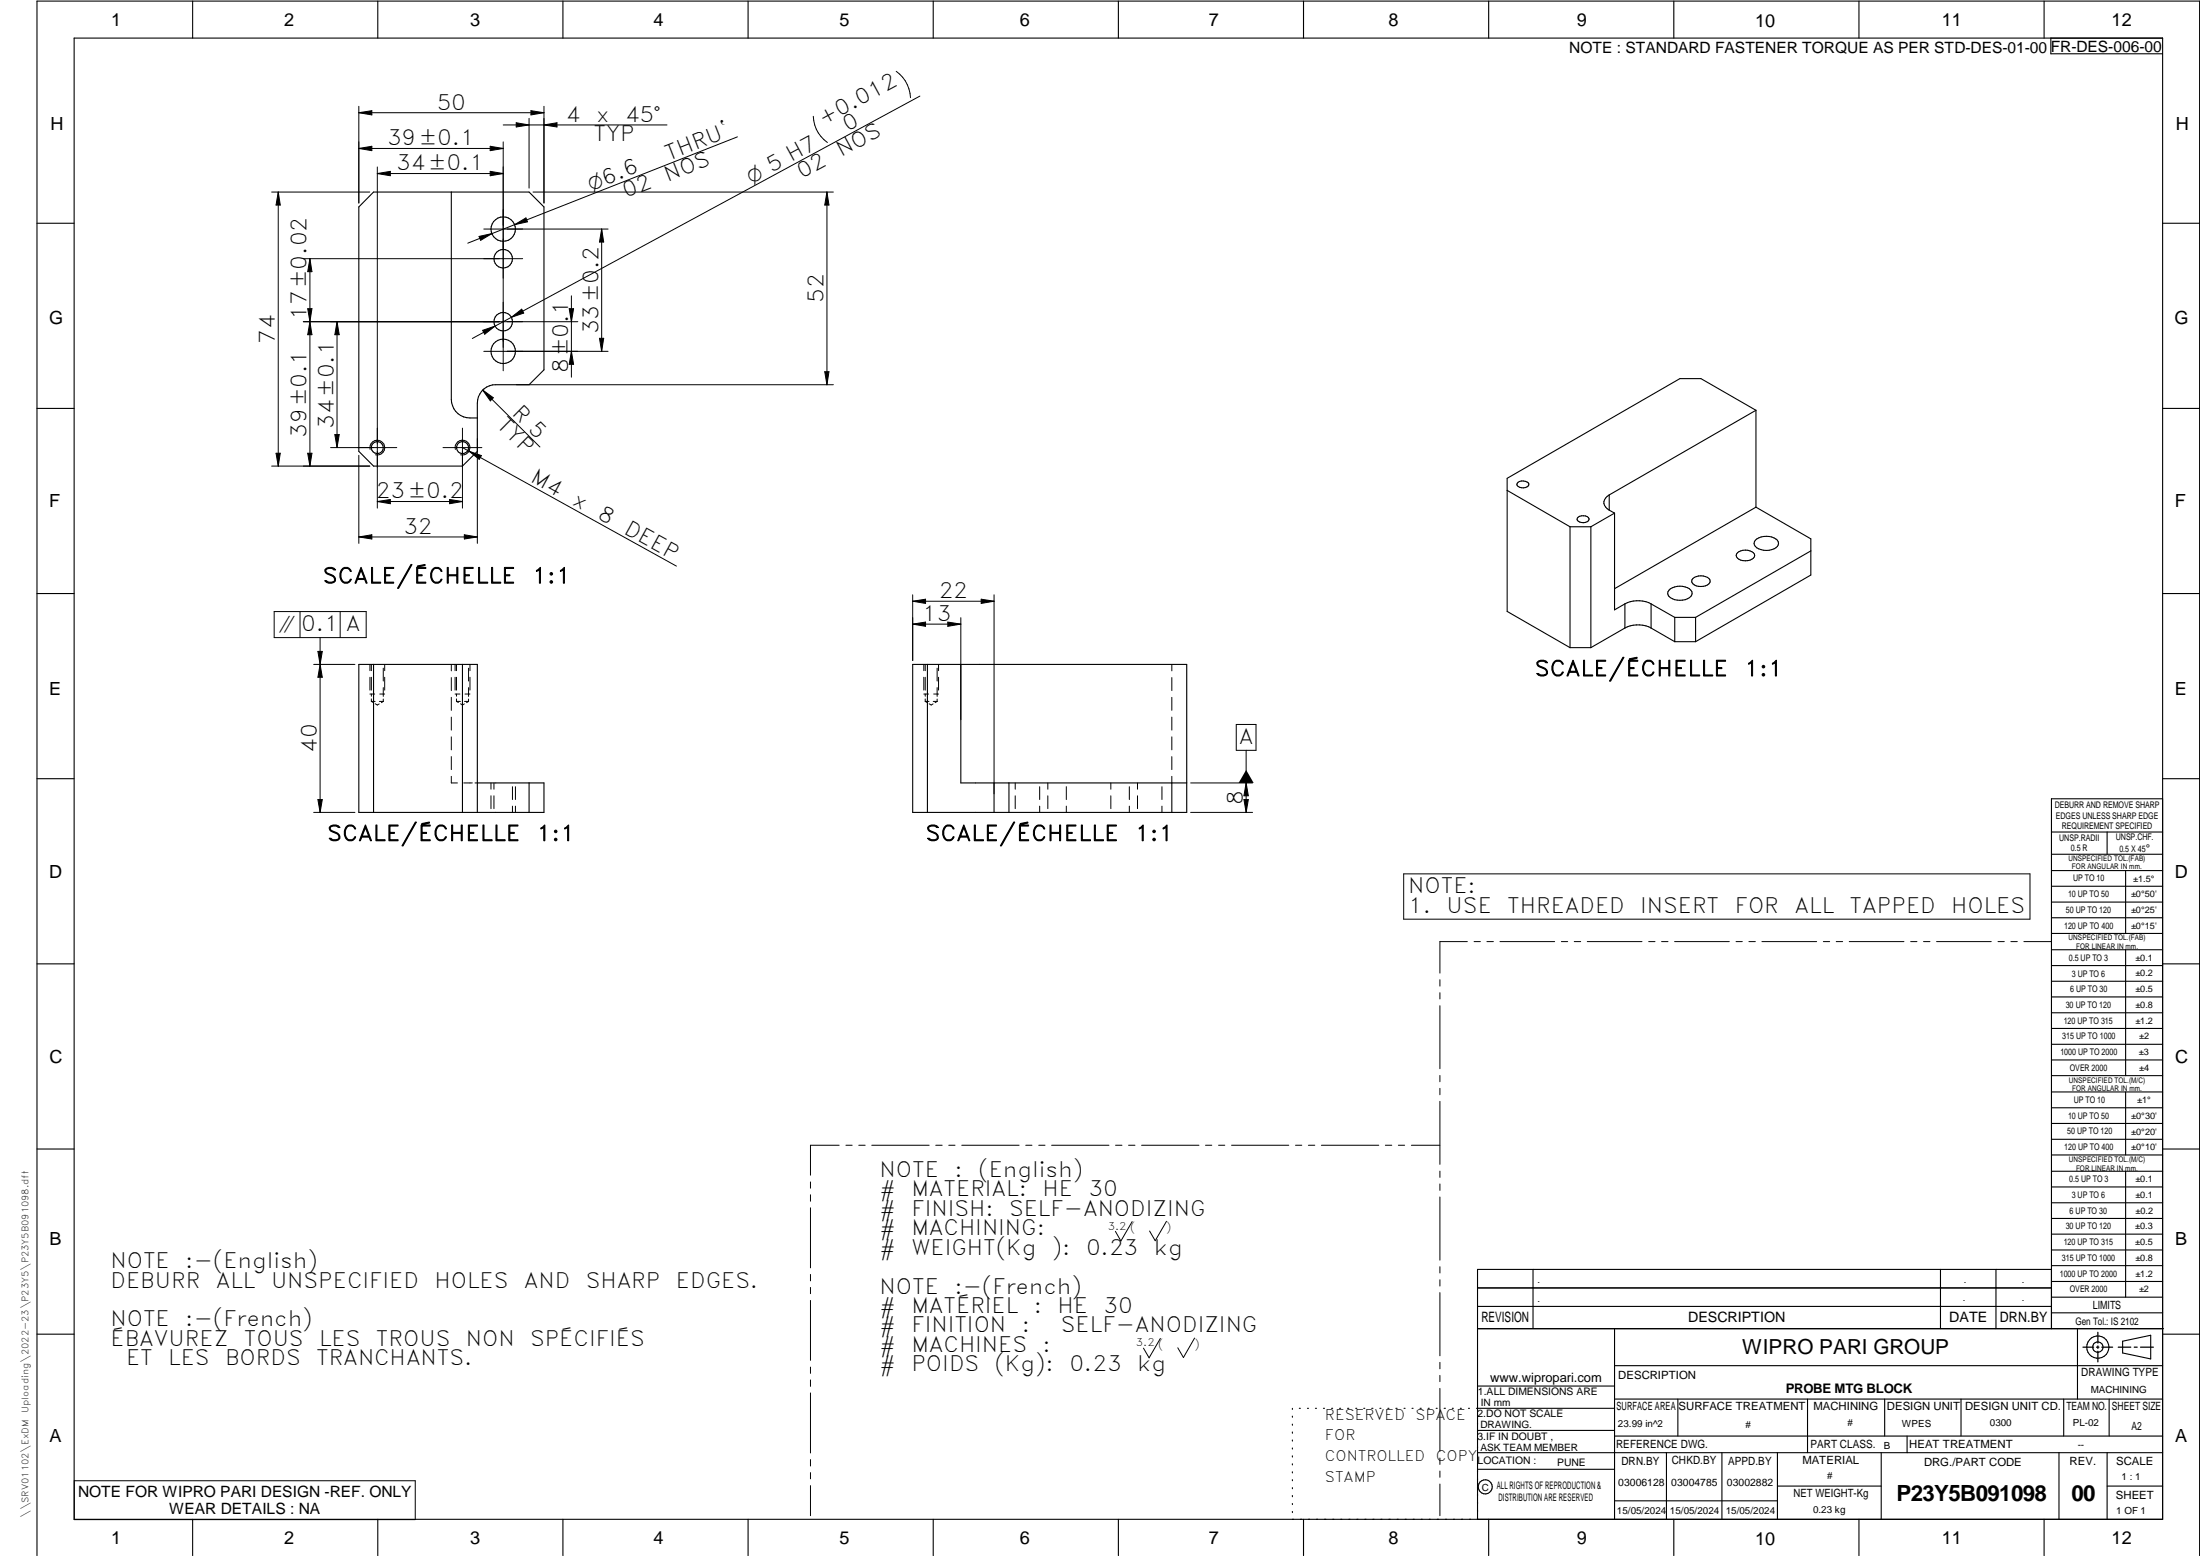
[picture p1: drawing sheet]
<svg xmlns="http://www.w3.org/2000/svg" width="594mm" height="420mm" viewBox="0 0 594 420" stroke-linecap="round" stroke-linejoin="round" font-family="sans-serif">
<g fill="none" stroke="#000" stroke-width=".3">
<path d="M20 10.3h564v400h-564zM52 .3v10M102 .3v10M152 .3v10M202 .3v10M252 .3v10M302 .3v10M352 .3v10M402 .3v10M452 .3v10M502 .3v10M552 .3v10"/>
<path d="M553.8 10.3v4.2h30.2M100.9 51.9h42l4 4v44l-4 4h-9a4.9 4.9 0 0 0-5 5v13l-4 4h-24l-4-4v-66zM121.9 51.9v56a5 5 0 0 0 5 5h2M10 60.3h10M584 60.3h10M10 110.3h10M474.2 110.8v26.1M474.2 110.8l-39.7 22.8M474.2 110.8l-14.9-8.6h-5.7l-46.6 27v35.9l17 9.8M584 110.3h10M407 132.4l17 9.8M409.9 130.2a2.22 2.22 0 0 1 2.9 .4 1.45 1.45 0 0 1-2 1.1 1.04 1.04 0 0 1-1.1-1.2z"/>
<path d="M426.2 139.6l.9-.3a1.45 1.45 0 0 1 2 1 1.93 1.93 0 0 1-3.2-.1zM434.5 137.8l1.5 .8M434.5 133.6v4.2M434.5 133.6a2.18 2.18 0 0 0-1.4 2.1 2.18 2.18 0 0 0 1.4 2.1M436 138.6v26.1l2.8-1.6M436 138.6l-6.4 3.6M474.2 136.9l14.8 8.6v9.8l-31.1 18M474.2 136.9l-38.2 22.1M424 142.2v32.7M424 142.2h5.6M429.6 142.2v32.7M450.7 159.4a4.5 4.5 0 0 1 5.9 0 1.43 1.43 0 0 1-.9 2.3 4.4 4.4 0 0 1-5.3-1.1v-.8z"/>
<path d="M457.2 156.2a3.4 3.4 0 0 1 4.5 .3 1.57 1.57 0 0 1-1.8 1.8 2.56 2.56 0 0 1-3.1-1.4zM473.1 149a3.3 3.3 0 0 0-4.2 .6 1.57 1.57 0 0 0 1.8 1.8 2.63 2.63 0 0 0 3.1-1.4l-.3-.7-.4-.3M474 145.9a4.7 4.7 0 0 1 6 0 1.5 1.5 0 0 1-1 2.3 4.4 4.4 0 0 1-5.3-1v-.9zM489 148.8l-31.1 17.9M10 160.3h10M100.9 179.4v40M124.9 179.4v40M246.5 179.4h74v40h-74zM250.4 179.4v40M259.5 179.4v32h61M424 174.9h5.6M438.8 169.6l-9.2 5.3"/>
<path d="M438.8 163.1v6.5M445.8 163.1l6.4 3.6M445.8 163.1a7.7 7.7 0 0 0-7 0M445.8 169.6l6.4 3.7M445.8 163.1v6.5M445.8 169.6a7.7 7.7 0 0 0-7 0M452.2 166.7v6.6M452.2 166.7h5.7M452.2 173.3h5.7M457.9 166.7v6.6M584 160.3h10M10 210.3h10"/>
<path d="M128.9 211.4h18v8h-50v-40h32v40M142.9 211.4v8M268.4 211.4v8M272.5 211.4v8M316.4 211.4v8M584 215.7h-30v143.1M584 210.3h10M554 224.7h30M554 230.7h30M554 235.1h30M554 239.3h30M569 224.7v6"/>
<path d="M574 235.1v17M554 243.6h30M554 247.8h30M554 252.1h30M554 256.5h30M574 256.5v33.9M10 260.3h10M554 260.7h30M554 265h30M554 269.2h30M554 273.5h30M554 277.7h30"/>
<path d="M584 260.3h10M554 282h30M554 286.2h30M554 290.4h30M554 294.9h30M554 299.1h30M574 294.9v17M10 310.3h10M554 303.4h30M554 307.6h30M554 311.9h30M554 316.3h30"/>
<path d="M574 316.3v34M584 310.3h10M554 320.5h30M554 324.8h30M554 329h30M554 333.2h30M554 337.5h30M399 358.8h185.2M399 352.8h155M399 347.8h155M414 342.8v16M436 358.8v51.5"/>
<path d="M524 342.8v16M539 342.8v16M554 341.8h30M554 346h30M554 350.3h30M554 354.5h30M554 342.8h-155v67.5M561 358.8v19M10 360.3h10M399 374.3h37M436 377.8h148M453.1 377.8v10"/>
<path d="M488.1 377.8v14.5M508.9 377.8v10M529.5 377.8v10M557.3 377.8v10M569.5 377.8v10M573.2 362.2l7.6-1.6v6.3l-7.6-1.6zM584 368.8h-148M584 360.3h10M349 380.3v.3M349 382.4v.3M349 384.6v.3M349 386.7v.3"/>
<path d="M349 388.8v.3M349 391v.3M349 393.1v.3M349 395.3v.3M349 397.4v.3M349 399.5v.3M350.9 380.3h.2M353.1 380.3h.2M355.2 380.3h.3M357.4 380.3h.3M359.6 380.3h.3M361.7 380.3h.3"/>
<path d="M363.9 380.3h.3M366.1 380.3h.3M368.3 380.3h.2M370.4 380.3h.3M372.6 380.3h.3M374.8 380.3h.3M376.9 380.3h.4M379.1 380.3h.3M381.3 380.3h.3M383.4 380.3h.4M385.6 380.3h.3M387.8 380.3h.3"/>
<path d="M390 380.3h.3M392.2 380.3h.3M394.3 380.3h.3M396.5 380.3h.3M398.7 380.3h37.3M399 396.7h37M399 392.3h185M399 386.2h37M436 387.8h148M450 392.3v18M465 392.3v18M480 392.3v18"/>
<path d="M508 392.3v18M515 387.8v4.5M556 392.3v18M569 392.3v18M52 410.3v9.7M102 410.3v9.7M152 410.3v9.7M202 410.3v9.7M252 410.3v9.7M302 410.3v9.7M349 401.7v.3M349 403.8v.4"/>
<path d="M349 406v.3M349 408.1v.3M352 410.3v9.7M402 410.3v9.7M436 405.3h44M452 410.3v9.7M480 401.3h28M502 410.3v9.7M552 410.3v9.7M569 401.3h15M10 420v-419.7h584v419.7"/>
<circle cx="135.9" cy="69.9" r="2.5"/>
<circle cx="135.9" cy="61.9" r="3.3"/>
<circle cx="135.9" cy="94.9" r="3.3"/>
<circle cx="135.9" cy="86.9" r="2.49"/>
<circle cx="101.9" cy="120.9" r="1.61"/>
<circle cx="124.9" cy="120.9" r="1.63"/>
<circle cx="566.5" cy="363.7" r="1.39"/>
<circle cx="566.5" cy="363.8" r="3"/>
<circle cx="401.1" cy="401.5" r="1.9"/>
</g>
<g fill="none" stroke="#000" stroke-width=".27">
<path d="M242 19.3a9.1 9.1 0 0 1 3.9 7.1M96.9 28.7v26.1M96.9 30.4l3.5-.5v1.1zM96.9 30.4h50M132.4 39.5l3.5 .6-3.5 .6zM135.9 33.7h44.2M135.9 38.3v61.8M139.4 33.1l3.5 .6-3.5 .6zM142.9 32v18.8M143.4 29.9l3.5 .5-3.5 .6zM146.9 33.7l3.5-.6v1.2zM146.9 28.7v26.1"/>
<path d="M199.1 37l-60.1 23.7M219.6 31.4a8.9 8.9 0 0 0 3.8 7.1M248.4 26l-110.3 59.7M73.4 51.9h26.5M75.1 51.9l.6 3.5h-1.2zM75.1 51.9v74M96.9 40.1l3.5-.6v1.2zM96.9 40.1h39M101.9 45.1v92.1M101.9 46.9l3.5-.6v1.2zM101.9 46.9h34M132.4 46.3l3.5 .6-3.5 .6z"/>
<path d="M143.9 51.9h81.1M223.3 51.9v52M223.3 51.9l.6 3.5h-1.2zM83.7 69.9v56M83.7 69.9l.5 3.5h-1.1zM129.4 63.8l3.4-.7-3 1.8zM130.6 61.8h33.6M139 60.7l-12.7 5M139 60.7l3-1.9 .4 1.1zM141.1 69.8l-59.2 .1M154.3 79.9v22M162.5 61.8v33.1"/>
<path d="M162.5 61.8l.5 3.6h-1.1zM83.1 83.4h1.1l-.5 3.5zM83.7 86.9l.5 3.5h-1.1zM91 86.9v34M91 86.9l.6 3.5h-1.2zM130.3 89.2l3.4-1.1-2.8 2.2zM130.6 94.9h33.6M138.1 85.7l-10.6 5.7M138.1 85.7l2.8-2.2 .5 1zM153.7 83.4h1.2l-.6 3.5zM154.3 94.9l.6 3.5h-1.2zM156 86.9h-74.1"/>
<path d="M161.9 91.4h1.1l-.5 3.5zM90.4 117.3h1.2l-.6 3.6zM124.9 115.6v21.6M128.9 118.4v28.3M130.3 105.3l2.9 2.1-.8 .8zM130.3 105.3l15.5 15.4M139.4 103.9h85.6M222.7 100.4h1.2l-.6 3.5zM73.4 125.9h26.5M74.5 122.4h1.2l-.6 3.5zM83.1 122.4h1.1l-.5 3.5zM96.9 122.9v23.8"/>
<path d="M99.9 121.4a2 2 0 0 1 1.8-2.5 2 2 0 0 1 2.2 2.1 2 2 0 0 1-2.5 1.8M101.9 135.4l3.5-.5v1.1zM101.9 135.4h23M107.1 120.9h-17.8M119.6 120.9h10.5M121.4 134.9l3.5 .5-3.5 .6zM123 121.4a2 2 0 0 1 1.8-2.5 2 2 0 0 1 2.1 2.2 2 2 0 0 1-2.5 1.7M124.9 120.9l57.8 32M126.7 121.8l3.3 1.2-.6 1zM96.9 145l3.5-.6v1.1zM96.9 145h32M125.4 144.4l3.5 .6-3.5 .5z"/>
<path d="M74 165.1h24.9v7.1h-24.9zM81 165.1v7.1M84.7 179.4h11.1M85.8 175.9h1.2l-.6 3.5zM86.4 172.2v47.2M86.4 179.4l.6 3.5h-1.2zM91.9 165.1v7.1M99.9 179.4v1.7M100.3 179.4v1.7M103.9 179.4v1.7M121.9 179.4v1.7M122.9 179.4v1.7"/>
<path d="M123.3 179.4v1.7M126.9 179.4v1.7M246.5 160.6v17.8M246.5 168.5l3.4-.5v1.1zM246.5 168.5h13M246.5 162.3h21.9M246.5 162.3l3.4-.5v1.1zM249.5 179.4v1.7M249.8 179.4v1.7M253.4 179.4v1.7M255.9 168l3.6 .5-3.6 .6zM259.5 166.8v27.6"/>
<path d="M265 161.8l3.4 .5-3.4 .6zM268.4 160.6v53.7M316.4 179.4v1.7M99.9 182.9v3.5M99.9 187.4h1.3M100.3 189.4h1M100.3 182.9v3.5M100.3 187.4v.6M100.3 188.7v.7M100.3 189.4l.5 .3M101.3 190l.6 .4 .5-.3M102.4 189.4h1.1"/>
<path d="M102.6 187.4h1.3M103.5 189.4l-.5 .3M103.5 180.4v3.5M103.5 185.7v2.3M103.5 188.8v.6M103.9 182.9v3.5M121.9 183v3.5M121.9 188.3v3.5M121.9 193.6v3.5M121.9 199v3.5M122.9 187.4h1.3M122.9 182.9v3.5"/>
<path d="M123.3 187.4v.6M123.3 188.7v.7M123.3 182.9v3.5M123.3 189.4l.5 .3M123.3 189.4h1M124.4 190l.5 .4 .5-.3M125.4 189.4h1.1M125.6 187.4h1.3M126.5 188.8v.6M126.5 189.4l-.5 .3M126.5 180.4v3.5M126.5 185.7v2.3"/>
<path d="M126.9 182.9v3.5M249.5 187.4h1.2M249.5 182.9v3.5M249.8 182.9v3.5M249.8 187.4v.6M249.8 188.7v.7M249.8 189.4l.6 .3M249.8 189.4h1.1M250.9 190l.6 .4 .5-.3M252 189.4h1.1M252.1 187.4h1.3M253.1 180.4v3.5"/>
<path d="M253.1 185.7v2.3M253.1 188.8v.6M253.1 189.4l-.6 .3M253.4 182.9v3.5M316.4 183v3.5M316.4 188.3v3.5M316.4 193.6v3.5M316.4 199v3.5M333.8 195.6h5.4v7h-5.4zM84.7 219.4h11.1M85.8 215.9h1.2l-.6 3.5zM121.9 209.6v1.8h1.6"/>
<path d="M121.9 204.3v3.5M125.2 211.4h2.3M128.3 211.4h.6M132.6 211.4v1.7M132.6 214.9v3.5M133.4 211.4v1.7M133.4 214.9v3.5M138.4 212.4v3.5M138.4 217.7v1.7M139.2 212.4v3.5M139.2 217.7v1.7M274.1 211.4v1.7"/>
<path d="M274.1 214.9v3.5M280.7 212.4v3.5M280.7 217.7v1.7M282.9 211.4v1.7M282.9 214.9v3.5M287.9 212.4v3.5M287.9 217.7v1.7M300 211.4v1.7M300 214.9v3.5M305 212.4v3.5M305 217.7v1.7M307.2 211.4v1.7"/>
<path d="M307.2 214.9v3.5M313.8 212.4v3.5M313.8 217.7v1.7M316.4 204.3v3.5M316.4 209.6v1.8M321.5 211.4h16.7M321.5 219.4h16.7M335.9 215.9h1.2l-.6 3.5zM336.5 202.6v16.8M336.5 211.4l.6 3.5h-1.2zM379 236h169.2v12.2h-169.2zM396.2 254.3h-7.4v8.5"/>
<path d="M398.1 254.3h1.6M401.5 254.3h1.8M405 254.3h14.8M421.6 254.3h1.7M425.1 254.3h1.7M428.6 254.3h14.8M445.2 254.3h1.7M448.7 254.3h1.7M452.2 254.3h14.8M468.8 254.3h1.7M472.3 254.3h1.7M475.8 254.3h14.8"/>
<path d="M492.4 254.3h1.7M495.8 254.3h1.8M499.4 254.3h14.7M516 254.3h1.6M519.4 254.3h1.8M522.9 254.3h14.8M539.5 254.3h1.7M543 254.3h1.7M546.5 254.3h7.4M388.8 264.5v1.8M388.8 268.1v1.6M388.8 271.6v17"/>
<path d="M388.8 290.4v1.7M388.8 293.9v1.7M388.8 297.4v17M218.9 319.2v1.6M226.6 309.2h-7.7v8.1M228.4 309.2h1.7M231.9 309.2h1.7M235.4 309.2h15.5M252.7 309.2h1.7M256.2 309.2h1.7M259.7 309.2h15.5M277 309.2h1.7"/>
<path d="M280.5 309.2h1.7M284 309.2h15.5M301.2 309.2h1.8M304.8 309.2h1.7M308.3 309.2h15.5M325.5 309.2h1.7M329.1 309.2h1.6M332.6 309.2h15.4M349.8 309.2h1.7M353.3 309.2h1.7M356.8 309.2h15.5M374.1 309.2h1.7"/>
<path d="M377.6 309.2h1.7M381.1 309.2h7.7M388.8 316.2v1.7M388.8 319.7v1.7M218.9 322.6v1.8M218.9 326.1v16.2M305.7 329.9l-3 5.2-1.5-2.6M315 329.8l-3.1 5.2-1.5-2.6M388.8 323.2v17.1M218.9 344.1v1.8M218.9 347.6v1.7M218.9 351.2v16.1"/>
<path d="M388.8 342.1v1.6M388.8 345.6v1.7M388.8 349v17.1M218.9 369.1v1.7M218.9 372.6v1.8M218.9 376.1v16.2M313.3 361.4l-3 5.2-1.5-2.6M322.6 361.3l-3 5.3-1.6-2.7M388.8 367.9v1.7M388.8 371.4v1.7M388.8 374.9v17M20.1 399.8h92v10.5h-92z"/>
<path d="M218.9 394.1v1.8M218.9 397.6v1.7M388.8 393.7v1.7M388.8 397.2v1.7M218.9 401.2v8.1M388.8 400.7v8.6"/>
</g>
<path d="M566.5 359.7v3M562.5 363.8h2.9M566.1 363.8h.7M566.5 363.4v.7M566.5 364.9v2.8M567.6 363.8h2.9M572 363.8h3.4M576.3 363.8h.8M578 363.8h3.5" fill="none" stroke="#000" stroke-width=".34"/>
<g fill="#000">
<path d="M96.9 30.4l3.5-.5v1.1zM96.9 40.1l3.5-.6v1.2zM132.4 39.5l3.5 .6-3.5 .6zM139.4 33.1l3.5 .6-3.5 .6zM143.4 29.9l3.5 .5-3.5 .6zM146.9 33.7l3.5-.6v1.2zM75.1 51.9l.6 3.5h-1.2zM101.9 46.9l3.5-.6v1.2zM132.4 46.3l3.5 .6-3.5 .6zM139 60.7l3-1.9 .4 1.1zM223.3 51.9l.6 3.5h-1.2zM83.7 69.9l.5 3.5h-1.1z"/>
<path d="M129.4 63.8l3.4-.7-3 1.8zM162.5 61.8l.5 3.6h-1.1zM83.7 86.9l.5 3.5h-1.1zM83.1 83.4h1.1l-.5 3.5zM91 86.9l.6 3.5h-1.2zM130.3 89.2l3.4-1.1-2.8 2.2zM138.1 85.7l2.8-2.2 .5 1zM153.7 83.4h1.2l-.6 3.5zM154.3 94.9l.6 3.5h-1.2zM161.9 91.4h1.1l-.5 3.5zM90.4 117.3h1.2l-.6 3.6zM130.3 105.3l2.9 2.1-.8 .8z"/>
<path d="M222.7 100.4h1.2l-.6 3.5zM74.5 122.4h1.2l-.6 3.5zM83.1 122.4h1.1l-.5 3.5zM101.9 135.4l3.5-.5v1.1zM121.4 134.9l3.5 .5-3.5 .6zM126.7 121.8l3.3 1.2-.6 1zM96.9 145l3.5-.6v1.1zM125.4 144.4l3.5 .6-3.5 .5zM85.8 175.9h1.2l-.6 3.5zM246.5 168.5l3.4-.5v1.1zM246.5 162.3l3.4-.5v1.1zM255.9 168l3.6 .5-3.6 .6z"/>
<path d="M265 161.8l3.4 .5-3.4 .6zM86.4 179.4l.6 3.5h-1.2zM85.8 215.9h1.2l-.6 3.5zM336.5 207.9l2 3.5h-4zM336.5 211.4l.6 3.5h-1.2zM335.9 215.9h1.2l-.6 3.5z"/>
</g>
<g font-size="6">
<text x="512.1" y="405.2">P23Y5B091098</text>
<text x="559.4" y="405.2">00</text>
</g>
<g font-size="5.7">
<text x="117.9" y="29.6">50</text>
<text x="152.8" y="32.9">4</text>
<text x="161" y="32.9">x</text>
<text x="168.8" y="32.9">45°</text>
<text x="222.4" y="33.9" transform="rotate(-28 222.4 33.9)">+0.012</text>
<text x="228.9" y="35.5" transform="rotate(-28 228.9 35.5)">0</text>
<text x="104.5" y="39.2">39±0.1</text>
<text x="160.3" y="38.1">TYP</text>
<text x="107" y="46">34±0.1</text>
<text x="180.5" y="43.4" transform="rotate(-21 180.5 43.4)">THRU`</text>
<text x="227.2" y="42.5" transform="rotate(-28 227.2 42.5)">NOS</text>
<text x="169" y="53.5" transform="rotate(-21 169 53.5)">02</text>
<text x="180.2" y="49.1" transform="rotate(-21 180.2 49.1)">NOS</text>
<text x="216.5" y="48.2" transform="rotate(-28 216.5 48.2)">02</text>
<text x="222.4" y="81.8" transform="rotate(-90 222.4 81.8)">52</text>
<text x="82.8" y="86.4" transform="rotate(-90 82.8 86.4)">17±0.02</text>
<text x="74.2" y="92.8" transform="rotate(-90 74.2 92.8)">74</text>
<text x="161.6" y="90.3" transform="rotate(-90 161.6 90.3)">33±0.2</text>
<text x="153.4" y="100.8" transform="rotate(-90 153.4 100.8)">8±0.1</text>
<text x="138" y="111.8" transform="rotate(45 138 111.8)">R 5</text>
<text x="82.8" y="118.2" transform="rotate(-90 82.8 118.2)">39±0.1</text>
<text x="90.2" y="115.7" transform="rotate(-90 90.2 115.7)">34±0.1</text>
<text x="133.9" y="115.1" transform="rotate(45 133.9 115.1)">TYP</text>
<text x="143" y="129.9" transform="rotate(29 143 129.9)">M4</text>
<text x="101.5" y="134.6">23±0.2</text>
<text x="154.3" y="136.1" transform="rotate(29 154.3 136.1)">x</text>
<text x="161.1" y="139.9" transform="rotate(29 161.1 139.9)">8</text>
<text x="168.2" y="143.8" transform="rotate(29 168.2 143.8)">DEEP</text>
<text x="108.9" y="144.1">32</text>
<text x="87.2" y="157.5">SCALE/ÉCHELLE</text>
<text x="143.7" y="157.5">1:1</text>
<text x="253.5" y="161.5">22</text>
<text x="249" y="167.7">13</text>
<text x="81.4" y="170.4">0.1 A</text>
<text x="414.4" y="182.5">SCALE/ÉCHELLE</text>
<text x="471" y="182.5">1:1</text>
<text x="85.5" y="203.3" transform="rotate(-90 85.5 203.3)">40</text>
<text x="334.5" y="200.9">A</text>
<text x="335.6" y="217.4" transform="rotate(-90 335.6 217.4)">8</text>
<text x="88.3" y="227">SCALE/ÉCHELLE</text>
<text x="144.9" y="227">1:1</text>
<text x="249.9" y="227">SCALE/ÉCHELLE</text>
<text x="306.5" y="227">1:1</text>
<text x="380.3" y="241.2">NOTE:</text>
<text x="380.3" y="246.5">1.</text>
<text x="390.6" y="246.5">USE</text>
<text x="407" y="246.5">THREADED</text>
<text x="442.9" y="246.5">INSERT</text>
<text x="468.4" y="246.5">FOR</text>
<text x="484.6" y="246.5">ALL</text>
<text x="499.5" y="246.5">TAPPED</text>
<text x="526.9" y="246.5">HOLES</text>
<text x="237.5" y="317.8">NOTE</text>
<text x="257.7" y="317.8">:</text>
<text x="264.1" y="317.8">(English)</text>
<text x="237.5" y="323">#</text>
<text x="246.1" y="323">MATERIAL:</text>
<text x="281.5" y="323">HE</text>
<text x="293.9" y="323">30</text>
<text x="237.5" y="328.3">#</text>
<text x="246.1" y="328.3">FINISH:</text>
<text x="272.5" y="328.3">SELF-ANODIZING</text>
<text x="237.5" y="333.5">#</text>
<text x="246.1" y="333.5">MACHINING:</text>
<text x="237.5" y="338.8">#</text>
<text x="246.1" y="338.8">WEIGHT(Kg</text>
<text x="284" y="338.8">):</text>
<text x="293.3" y="338.8">0.23</text>
<text x="311.6" y="338.8">kg</text>
<text x="29.8" y="342.4">NOTE</text>
<text x="29.8" y="347.7">DEBURR</text>
<text x="50" y="342.4">:-(English)</text>
<text x="58.3" y="347.7">ALL</text>
<text x="73.2" y="347.7">UNSPECIFIED</text>
<text x="117.3" y="347.7">HOLES</text>
<text x="141.5" y="347.7">AND</text>
<text x="158.2" y="347.7">SHARP</text>
<text x="182.5" y="347.7">EDGES.</text>
<text x="237.5" y="349.3">NOTE</text>
<text x="257.7" y="349.3">:-(French)</text>
<text x="29.8" y="358.2">NOTE</text>
<text x="50" y="358.2">:-(French)</text>
<text x="237.5" y="354.5">#</text>
<text x="237.5" y="359.8">#</text>
<text x="246.1" y="354.5">MATÉRIEL</text>
<text x="246.1" y="359.8">FINITION</text>
<text x="275.9" y="359.8">:</text>
<text x="279.2" y="354.5">:</text>
<text x="285.6" y="354.5">HE</text>
<text x="286.5" y="359.8">SELF-ANODIZING</text>
<text x="298" y="354.5">30</text>
<text x="29.8" y="363.4">ÉBAVUREZ</text>
<text x="65.8" y="363.4">TOUS</text>
<text x="86.2" y="363.4">LES</text>
<text x="101.5" y="363.4">TROUS</text>
<text x="125.8" y="363.4">NON</text>
<text x="143.2" y="363.4">SPÉCIFIÉS</text>
<text x="237.5" y="365">#</text>
<text x="246.1" y="365">MACHINES</text>
<text x="281.5" y="365">:</text>
<text x="34" y="368.7">ET</text>
<text x="45.4" y="368.7">LES</text>
<text x="60.8" y="368.7">BORDS</text>
<text x="85.4" y="368.7">TRANCHANTS.</text>
<text x="237.5" y="370.3">#</text>
<text x="246.1" y="370.3">POIDS</text>
<text x="268.5" y="370.3">(Kg):</text>
<text x="288.8" y="370.3">0.23</text>
<text x="307.1" y="370.3">kg</text>
</g>
<text font-size="5.6" x="470.5" y="365.5">WIPRO PARI GROUP</text>
<g font-size="5.4">
<text x="159.6" y="51.6" transform="rotate(-21 159.6 51.6)">O6.6</text>
<text x="202.9" y="49.6" transform="rotate(-28 202.9 49.6)">O 5 H7</text>
<text x="75.3" y="170.4">i</text>
</g>
<g font-size="4.9">
<text x="30" y="6.9">1</text>
<text x="76.7" y="6.9">2</text>
<text x="127" y="6.9">3</text>
<text x="176.5" y="6.9">4</text>
<text x="226.7" y="6.9">5</text>
<text x="275.4" y="6.9">6</text>
<text x="326.4" y="6.9">7</text>
<text x="375" y="6.9">8</text>
<text x="425.8" y="6.9">9</text>
<text x="473.9" y="7.3">10</text>
<text x="524.3" y="6.9">11</text>
<text x="570.2" y="6.9">12</text>
<text x="13.6" y="35.1">H</text>
<text x="587.6" y="35.1">H</text>
<text x="13.2" y="87.5">G</text>
<text x="587.2" y="87.5">G</text>
<text x="13.2" y="137">F</text>
<text x="587.2" y="137">F</text>
<text x="13.2" y="187.6">E</text>
<text x="587.2" y="187.6">E</text>
<text x="13.2" y="237">D</text>
<text x="587.2" y="237">D</text>
<text x="13.4" y="287.1">C</text>
<text x="587.4" y="287.1">C</text>
<text x="13.4" y="336.2">B</text>
<text x="587.4" y="336.2">B</text>
<text x="13.4" y="389.3">A</text>
<text x="587.4" y="389.3">A</text>
<text x="30" y="416.9">1</text>
<text x="76.7" y="416.9">2</text>
<text x="127" y="416.9">3</text>
<text x="176.5" y="416.9">4</text>
<text x="226.7" y="416.9">5</text>
<text x="275.4" y="416.9">6</text>
<text x="326.4" y="416.9">7</text>
<text x="375" y="416.9">8</text>
<text x="425.8" y="416.9">9</text>
<text x="473.9" y="417.3">10</text>
<text x="524.3" y="416.9">11</text>
<text x="570.2" y="416.9">12</text>
</g>
<g font-size="4.2">
<text x="423.7" y="14.3">NOTE : STANDARD FASTENER TORQUE AS PER STD-DES-01-00</text>
<text x="553.8" y="14">FR-DES-006-00</text>
<text x="21.1" y="404.3">NOTE FOR WIPRO PARI DESIGN -REF. ONLY</text>
<text x="45.7" y="408.8">WEAR DETAILS : NA</text>
</g>
<g font-size="3.9">
<text x="400" y="357.1">REVISION</text>
<text x="455.9" y="357.1">DESCRIPTION</text>
<text x="526.4" y="357.1">DATE</text>
<text x="540" y="357.1">DRN.BY</text>
<text x="357.8" y="383.3">RESERVED</text>
<text x="382.3" y="383.3">SPACE</text>
<text x="357.8" y="388.9">FOR</text>
<text x="357.8" y="394.5">CONTROLLED</text>
<text x="387.8" y="394.5">COPY</text>
<text x="357.8" y="400">STAMP</text>
</g>
<text font-size="3.6" x="482.2" y="376.1">PROBE MTG BLOCK</text>
<text font-size="3.5" x="402.4" y="373.3">www.wipropari.com</text>
<g font-size="3.1">
<text x="565.1" y="353.5">LIMITS</text>
<text x="562" y="371.7">DRAWING TYPE</text>
<text x="437" y="372.3">DESCRIPTION</text>
<text x="436.5" y="380.8">SURFACE AREA</text>
<text x="453.3" y="380.8">SURFACE TREATMENT</text>
<text x="489.7" y="380.8">MACHINING</text>
<text x="509.5" y="380.8">DESIGN UNIT</text>
<text x="530.6" y="380.8">DESIGN UNIT CD.</text>
<text x="558" y="380.6">TEAM NO.</text>
<text x="570.3" y="380.7">SHEET SIZE</text>
<text x="575.6" y="386.1">A2</text>
<text x="436.4" y="391.1">REFERENCE DWG.</text>
<text x="437.8" y="395.5">DRN.BY</text>
<text x="451.4" y="395.4">CHKD.BY</text>
<text x="466.6" y="395.5">APPD.BY</text>
<text x="486.7" y="395.4">MATERIAL</text>
<text x="488.9" y="390.9">PART CLASS.</text>
<text x="515.6" y="390.9">HEAT TREATMENT</text>
<text x="519.6" y="395.9">DRG./PART CODE</text>
<text x="558.9" y="395.5">REV.</text>
<text x="571.4" y="395.6">SCALE</text>
<text x="484.3" y="404.2">NET WEIGHT-Kg</text>
<text x="571.4" y="404.7">SHEET</text>
</g>
<text font-size="3" x="579.5" y="230.1">°</text>
<g font-size="2.8">
<text x="299.1" y="332.1">3.2 (</text>
<text x="315" y="332.5">)</text>
<text x="560.4" y="357.7">Gen Tol.: IS 2102</text>
<text x="306.7" y="363.6">3.2 (</text>
<text x="322.5" y="364">)</text>
<text x="399.1" y="376.6">1.ALL DIMENSIONS ARE</text>
<text x="399" y="382.7">2.DO NOT SCALE</text>
<text x="399" y="388.7">3.IF IN DOUBT ,</text>
<text x="399" y="395.4">LOCATION :</text>
<text x="420.5" y="396">PUNE</text>
<text x="404.2" y="402">ALL RIGHTS OF REPRODUCTION &amp;</text>
<text x="437" y="401.2">03006128</text>
<text x="451.3" y="401.2">03004785</text>
<text x="466.3" y="401.2">03002882</text>
<text x="404.7" y="405.4">DISTRIBUTION ARE RESERVED</text>
</g>
<g font-size="2.7">
<text x="564.6" y="376.2">MACHINING</text>
<text x="399.9" y="379.7">IN mm</text>
<text x="399.7" y="385.7">DRAWING.</text>
<text x="436.9" y="385.4">23.99 in^2</text>
<text x="471.4" y="385.5">#</text>
<text x="498.9" y="385">#</text>
<text x="513.6" y="385.3">WPES</text>
<text x="537.3" y="385.1">0300</text>
<text x="559.7" y="385.1">PL-02</text>
<text x="399.7" y="391.8">ASK TEAM MEMBER</text>
<text x="508.7" y="391.2">B</text>
<text x="561.1" y="391.1">--</text>
<text x="493.4" y="399.5">#</text>
<text x="572.8" y="399.7">1 : 1</text>
<text x="400.1" y="402.5">C</text>
<text x="436.6" y="408.7">15/05/2024</text>
<text x="450.9" y="408.8">15/05/2024</text>
<text x="466" y="408.9">15/05/2024</text>
<text x="489.6" y="408.5">0.23 kg</text>
<text x="571.4" y="408.7">1 OF 1</text>
</g>
<g font-size="2.5">
<text x="554.9" y="218.3">DEBURR AND REMOVE SHARP</text>
<text x="555.2" y="221">EDGES UNLESS SHARP EDGE</text>
<text x="556.1" y="227.1">UNSP.RADII</text>
<text x="556.8" y="223.8">REQUIREMENT SPECIFIED</text>
<text x="571.4" y="226.9">UNSP.CHF.</text>
<text x="559.2" y="229.9">0.5 R</text>
<text x="572.3" y="230.1">0.5 X 45</text>
<text x="559.8" y="238">UP TO 10</text>
<text x="576.1" y="238.1">±1.5°</text>
<text x="558.5" y="242.2">10 UP TO 50</text>
<text x="575.5" y="242.3">±0°50'</text>
<text x="557.4" y="250.7">120 UP TO 400</text>
<text x="557.9" y="246.5">50 UP TO 120</text>
<text x="575.5" y="250.7">±0°15'</text>
<text x="575.5" y="246.5">±0°25'</text>
<text x="558.7" y="259.4">0.5 UP TO 3</text>
<text x="559.5" y="263.7">3 UP TO 6</text>
<text x="576.6" y="263.6">±0.2</text>
<text x="576.6" y="259.4">±0.1</text>
<text x="559" y="267.9">6 UP TO 30</text>
<text x="576.6" y="267.9">±0.5</text>
<text x="557.8" y="272.2">30 UP TO 120</text>
<text x="576.6" y="272.2">±0.8</text>
<text x="556.9" y="280.7">315 UP TO 1000</text>
<text x="557.3" y="276.4">120 UP TO 315</text>
<text x="576.6" y="276.4">±1.2</text>
<text x="577.7" y="280.7">±2</text>
<text x="556.4" y="284.9">1000 UP TO 2000</text>
<text x="577.6" y="284.9">±3</text>
<text x="558.9" y="289.2">OVER 2000</text>
<text x="577.7" y="289.3">±4</text>
<text x="560" y="297.9">UP TO 10</text>
<text x="577.1" y="297.9">±1°</text>
<text x="558.5" y="302.1">10 UP TO 50</text>
<text x="575.5" y="302.1">±0°30'</text>
<text x="557.4" y="310.6">120 UP TO 400</text>
<text x="558.2" y="306.3">50 UP TO 120</text>
<text x="575.5" y="310.6">±0°10'</text>
<text x="575.5" y="306.4">±0°20'</text>
<text x="558.8" y="319.2">0.5 UP TO 3</text>
<text x="559.4" y="323.4">3 UP TO 6</text>
<text x="576.6" y="319.2">±0.1</text>
<text x="576.6" y="323.5">±0.1</text>
<text x="558.9" y="327.7">6 UP TO 30</text>
<text x="576.7" y="327.7">±0.2</text>
<text x="557.8" y="332">30 UP TO 120</text>
<text x="576.6" y="332">±0.3</text>
<text x="556.8" y="340.5">315 UP TO 1000</text>
<text x="557.3" y="336.3">120 UP TO 315</text>
<text x="576.6" y="336.3">±0.5</text>
<text x="576.6" y="340.5">±0.8</text>
<text x="415.2" y="346.4">.</text>
<text x="530.3" y="346.5">.</text>
<text x="545.9" y="346.4">.</text>
<text x="556.2" y="344.7">1000 UP TO 2000</text>
<text x="576.6" y="344.7">±1.2</text>
<text x="415.2" y="351.5">.</text>
<text x="530" y="351.3">.</text>
<text x="545.9" y="351.4">.</text>
<text x="558.9" y="349">OVER 2000</text>
<text x="577.6" y="349">±2</text>
</g>
<g font-size="2.4">
<text x="7.7" y="381.5" transform="rotate(-90 7.7 381.5)">Uploading\2022-23\P23Y5\P23Y5B091098.dft</text>
<text x="7.7" y="409.8" transform="rotate(-90 7.7 409.8)">\\SRV01102\ExDM</text>
</g>
<g font-size="2.1">
<text x="558.5" y="232.4">UNSPECIFIED TOL.(FAB)</text>
<text x="559.5" y="234.7">FOR ANGULAR IN mm.</text>
<text x="558.6" y="253.9">UNSPECIFIED TOL.(FAB)</text>
<text x="560.7" y="256.3">FOR LINEAR IN mm.</text>
<text x="558.7" y="292.3">UNSPECIFIED TOL.(M/C)</text>
<text x="559.6" y="294.7">FOR ANGULAR IN mm.</text>
<text x="558.7" y="313.7">UNSPECIFIED TOL.(M/C)</text>
<text x="560.6" y="316.1">FOR LINEAR IN mm.</text>
</g>
</svg>
